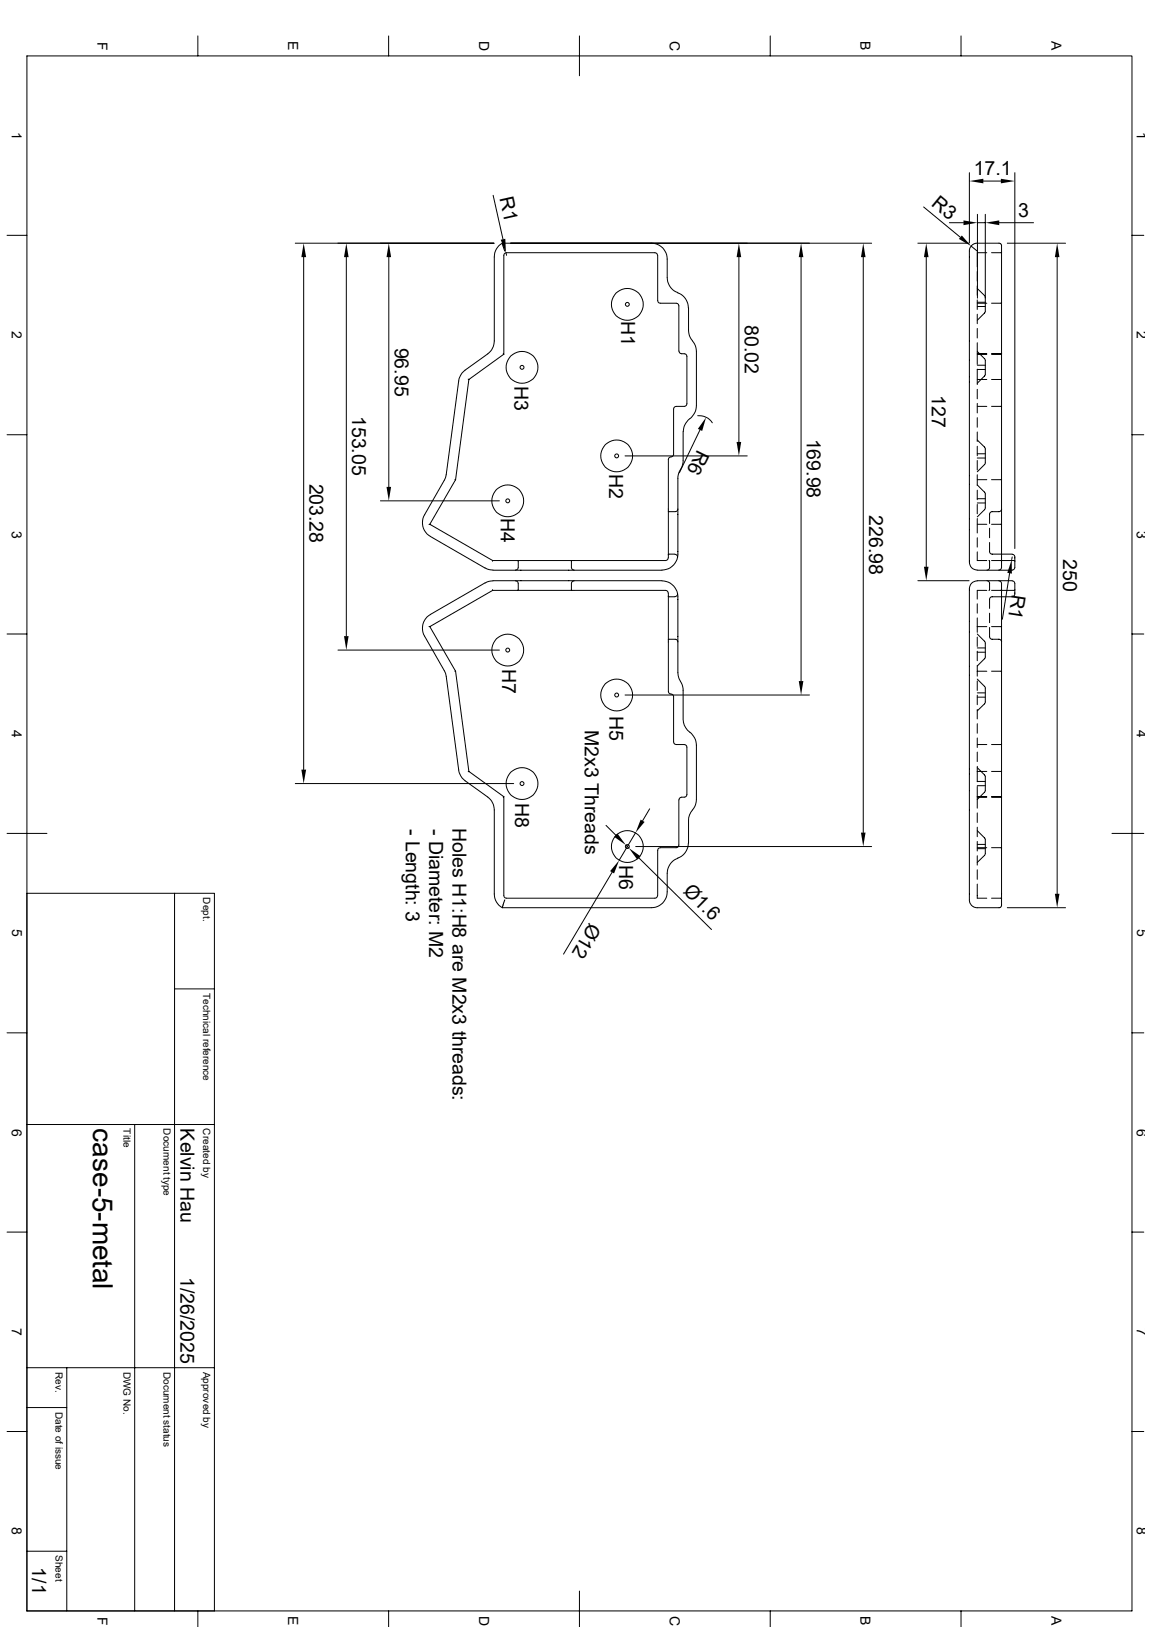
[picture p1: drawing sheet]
<svg xmlns="http://www.w3.org/2000/svg" width="297mm" height="420mm" viewBox="0 0 297 420" stroke-linecap="round" stroke-linejoin="round" font-family="sans-serif">
<g fill="none" stroke="#000" stroke-width=".26">
<path d="M6.9 14.4h285.2v401.4h-285.2zM51.1 9.3v5.1M100.3 9.3v5.1M149.5 9.3v10.3M198.8 9.3v5.1M248 9.3v5.1M127.3 50.4l2.5 11.4M238.3 53.4l9.5 7.9M245 57.5h3.6M250.1 44.6v18.1M252.2 55.3v21.7M252.2 57.5h2.1"/>
<path d="M253.7 46.7h4.6M254.3 55.3v21.7M257.9 57.5h8.8M261.9 44.6v97M1.8 60.7h5.1M76.2 62.8h51.3M78.4 66.4v132.3M89.4 66.4v97.8M100.3 66.4v59.3M129.6 62.8l.7 2M129.6 62.8a4 4 0 0 0-2 3.5v21.7a4.3 4.3 0 0 1-1.7 3.4l-5.9 4.1-.8 .8-.8 1.5-3.4 25.5-5.4 9.6a4 4 0 0 0 1.5 5.6M129.6 62.8h95.3"/>
<path d="M130.6 65.3l.1 .6M168.1 62.8a4 4 0 0 1 4.1 4.1v4.8a4.1 4.1 0 0 0 2.7 3.8M169.7 65.9l-.1-.3-.6-.4-38.7 .1-.3 .6v25.5M169.7 65.9v11.7l.2 .5 .5 .2h4.1l.6 .3 .1 12M174.9 75.6a4.1 4.1 0 0 1 2.7 3.9M177.7 79.5v5.8a5.7 5.7 0 0 0 1.5 3.5l.5 1.9v14a4.4 4.4 0 0 1-2.1 3.7l-1 1.6-.3 1.4M190.7 66.4v47.7M206.7 66.4v109.4M222.8 66.4v148.5M236.9 62.8h13.2M239 66.4v79.9M250.6 63.5l1.6 1.4"/>
<path d="M252.2 78.3h2.4M252.2 74.5l1.8 1.8a8.9 8.9 0 0 1 .3 3.8l-.2 .6-1.9 2M252.2 78h2.1M252.2 79.1h2.1M252.2 70.1v2.5M252.2 73.8v2.4M252.2 77.4v2.5M254.6 65.2h-2.4v3.7M258.4 65.1l-.1 .1h-2.4M258.4 78.1l-.1 .2h-2.4M259.9 62.8h15.1M272.8 66.4v164.3"/>
<path d="M292.1 60.7h3M120.8 97.9l.2 .1-3.4 25.8M129.8 91.4h.2M130 91.4l-9 6.6M175.2 90.6l.4 .6 1.3 .2 .3 .6v12.2l-.3 .6-2.4 .1-.6 .3-.1 12.1a.88 .88 0 0 1-1 .7l-.3 .6v24.6M252.2 91.3h2.4M252.2 91.4h2.4M252.2 90.7l1.8 1.9a8.5 8.5 0 0 1 .3 3.8l-.2 .6-1.9 1.9M252.2 98h2.4M252.2 94.3h2.1M252.2 95.4h2.1M252.2 88.5v5.6"/>
<path d="M252.2 95.3v4M252.2 81.1v2.5M252.2 84.8v2.4M258.4 97.9l-2.5 .1M258.4 91.4h-2.5M258.4 91.1l-.1 .2h-2.4M1.8 112.2h5.1M161.3 117.7h31.5M176.3 111.4v7.5a6.8 6.8 0 0 1-1.2 3.4l-.2 .8v8.3M180 107.3a4.1 4.1 0 0 1 3.8 1.8M180.6 111l-5.3 11M252.2 104.9h2.4"/>
<path d="M252.2 113.6l1.8 1.8a9 9 0 0 1 .3 3.8l-.2 .6-1.9 2M252.2 117.1h2.1M252.2 118.2h2.1M252.2 100.5v2.5M252.2 104.1v2.5M252.2 107.8v2.5M252.2 111.5v2.5M252.2 115.2v2.4M252.2 118.9v2.4M255.9 104.9h2.5v.2M292.1 112.2h3M98.2 129.3h30.7"/>
<path d="M110.9 135.3l16.2 9.4v.2M111 138.5l14.2 8.1M117.4 123.8h.2M117.6 123.8l-6.7 11.5-.2 .1M174.9 131.4l-.3 .6-.4 .1h-1.6l-.1-.2M174.9 131.4l-.1 12.5M252.2 125.2l1.8 1.8a8.5 8.5 0 0 1 .3 3.8l-.2 .7-1.9 1.9M252.2 135.3h2.4M252.2 123.8h2.4M252.2 128.7h2.1M252.2 129.8h2.1M252.2 122.6v2.7"/>
<path d="M252.2 133.9v3.7M252.2 126.5v2.5M252.2 130.2v2.4M252.2 138.8v2.4M255.4 136.4v2.4M255.9 135.3l2.5 .1M258.4 123.8h-2.5M258.4 131.4v.3l-.5 .4h-2l-.5 .3v2.7M111.1 158.6a4 4 0 0 0-1.5 5.6l5.4 9.6 3.4 25.5 .8 1.5 .8 .7 5.9 4.2a4.3 4.3 0 0 1 1.7 3.4v21.7a4 4 0 0 0 2 3.5M125.2 146.6l1 .4 1 .2M125.2 150.5l-14.2 8.1M127.1 152.2v.2"/>
<path d="M127.1 144.7h6.5M127.1 152.4h6.5M127.1 152.4l-16.2 9.4-.2-.1M133.1 149.9h15M133.1 149.9h-5.9l-1 .2-1 .4M133.1 149.9l.3 .1 .3 .6v1.7l-.1 .1M133.6 144.7l.1 .1v1.7l-.3 .6-.3 .1M133.6 152.4h38.1a1.14 1.14 0 0 1 .8 1.5M147.6 144.7l-.2 .1v1.7l.4 .6 .3 .1M148.1 149.9l-.3 .1-.4 .6v1.7l.2 .1M148.1 149.9h22.7a4.1 4.1 0 0 1 4 3.3M170.8 147.2h-43.6"/>
<path d="M172.5 153.9v24.6a.88 .88 0 0 0 1 .7l.3 .6 .1 12.1 .6 .3 2.4 .1 .3 .6v12.2l-.3 .6-1.3 .2-.4 .6M172.5 143.2a1.14 1.14 0 0 1-.8 1.5h-38.1M172.5 153.9l.1 .2h1.6M174.2 143h-1.6l-.1 .2M174.2 143.1l.5 .2 .1 .6M174.8 143.8a4.1 4.1 0 0 1-4 3.4M174.8 153.2l.1 12.5M174.8 153.2l-.1 .6-.5 .2M236.9 149.9h13.2M252.2 155.9v2.4M252.2 159.5v3.7M252.2 147.2h9"/>
<path d="M252.2 142.5v2.2h2.4M254.6 152.4h-2.4v2.2M254.7 149.9l.4 .2 .3 .4v1.8l-.2 .1M255.2 144.7l.2 .1v1.8l-.3 .4-.4 .2M255.4 140v2.5l.2 .4 5.6 .1M255.4 158.3v2.4M255.9 144.7h5.9l.1 .2M257.8 147.2a.8 .8 0 0 0 .6-1.2v-82.7l-.4-.5h-6.3l-1 .6-.6 1.1v80.3a2.05 2.05 0 0 0 2.1 2.4M257.8 149.9a.8 .8 0 0 1 .6 1.1v82.8l-.4 .5h-6.3l-1-.6-.6-1.1v-80.3a2.05 2.05 0 0 1 2.1-2.4h9l.6 .4 .1 1.9M258.3 144.7l.1 .2M258.4 152.2l-.1 .2M260.5 148l-1.8 11.9"/>
<path d="M261.2 143.1a.88 .88 0 0 1 .7 1.3v.5M261.2 143.8l-.1 .6M261.2 154.1l-5.6 .1-.2 .4v2.5M261.9 144.9l-.1 1.9-.6 .4M261.9 152.2v.1a1.41 1.41 0 0 1-.5 1.7h-.2M261.9 152.2l-.1 .2h-5.9M1.8 163.7h5.1M87.2 167.8h41.7M110.9 161.8l6.7 11.5h-.2M117.6 173.3l3.4 25.8-.2 .1M161.3 179.4h47.6M172.5 165.2l.1-.2h1.6l.5 .2 .2 .5"/>
<path d="M174.9 165.7v7.9a5.4 5.4 0 0 0 1.1 3l.3 1.2v7.9a4.5 4.5 0 0 0 2.1 3.6l1.1 1.6 .2 1.5v14l-.2 1.4-.8 1.3a4 4 0 0 0-1 2.7v5.8M252.2 175.3l1.8 1.9a8.5 8.5 0 0 1 .3 3.7l-.2 .7-1.9 1.9M252.2 163.7l1.8 1.8a8.9 8.9 0 0 1 .3 3.8l-.2 .7-1.9 1.9M252.2 161.8h2.4M252.2 173.3h2.4M252.2 168.4h2.1M252.2 167.3h2.1M252.2 180h2.1M252.2 178.9h2.1M252.2 164.5v2.4M252.2 168.1v2.5M252.2 171.8v2.7"/>
<path d="M252.2 175.8v2.4M252.2 179.5v2.4M255.4 162v2.7l.5 .3h2l.5 .4v.3M255.9 173.3h2.5M258.4 161.7l-2.5 .1M292.1 163.7h3M121 199.1l9 6.6M252.2 192.2h2.4M252.2 198.2l1.8 1.8a8.5 8.5 0 0 1 .3 3.8l-.2 .6-1.9 2M252.2 199.1h2.4M252.2 183.1v2.5M252.2 186.8v2.5"/>
<path d="M252.2 190.5v2.5M252.2 194.1v2.5M252.2 197.8v4M255.9 199.1l2.5 .1M258.4 192v.2h-2.5M1.8 215.1h10.3M76.2 202.3h56.3M130 205.7h-.2M130 205.7v25.5l.3 .6 38.7 .1 .3-.1 .4-.6M156.4 213.1l2.5 2.5M161.5 218.1l.8 .8M164 215l-4.2 7.1"/>
<path d="M164 218.5h60.9M167.6 208.8l-1.8 3.1M175.2 206.5l-.1 12-.6 .3h-4.1l-.3 .1-.4 .6v11.7M177.6 217.6a4.1 4.1 0 0 1-2.7 3.9M252.2 205.8h2.4M252.2 218.8h2.4M252.2 205.7h2.4M252.2 214.4l1.8 1.9a8.5 8.5 0 0 1 .3 3.7l-.2 .7-1.9 1.9M252.2 219.1h2.1M252.2 218h2.1M252.2 202.8h2.1M252.2 201.7h2.1"/>
<path d="M252.2 203v5.6M252.2 209.8v2.5M252.2 213.5v2.5M252.2 217.2v2.5M255.9 205.7h2.5M255.9 218.8h2.4l.1 .2M255.9 205.8h2.4l.1 .2M286.9 215.1h8.2M6.9 230.6h48.4v185.2M45 230.6v185.2M130.3 232.3l-.7 2M157.9 225.2l-12.5 21.1"/>
<path d="M164.8 221.4l18.8 18.5M174.9 221.6a4.1 4.1 0 0 0-2.7 3.8v4.8a4 4 0 0 1-4.1 4.1h-38.5M252.2 228.2v3.7h2.4M252.2 220.9v2.4M252.2 224.5v2.5M255.9 231.9h2.4l.1 .1M259.9 234.3h15.1M45 255.3h10.3M1.8 266.6h5.1M292.1 266.6h3M6.9 290.3h48.4M34.8 290.3v125.5"/>
<path d="M1.8 318.1h5.1M292.1 318.1h3M6.9 353.1h48.4M17.2 353.1v62.7M1.8 369.5h5.1M6.9 363.3h10.3M292.1 369.5h3M6.9 400.4h10.3M51.1 415.8v4.1M100.3 415.8v4.1M149.5 410.7v9.2M198.8 415.8v4.1"/>
<path d="M248 415.8v4.1"/>
<circle cx="161.9" cy="78.6" r="4.1"/>
<circle cx="161.9" cy="78.6" r=".5"/>
<circle cx="134.7" cy="94.8" r="4.1"/>
<circle cx="134.7" cy="94.8" r=".5"/>
<circle cx="159.1" cy="117.7" r="4.1"/>
<circle cx="159.1" cy="117.7" r=".5"/>
<circle cx="131" cy="129.3" r="4.1"/>
<circle cx="131" cy="129.3" r=".5"/>
<circle cx="131" cy="167.8" r="4.1"/>
<circle cx="131" cy="167.8" r=".5"/>
<circle cx="159.1" cy="179.4" r="4.1"/>
<circle cx="159.1" cy="179.4" r=".5"/>
<circle cx="134.7" cy="202.3" r="4.1"/>
<circle cx="134.7" cy="202.3" r=".5"/>
<circle cx="161.9" cy="218.5" r="4.1"/>
<circle cx="161.9" cy="218.5" r=".5"/>
</g>
<g fill="#000">
<path d="M248.6 56.9l3.6 .6-3.6 .6zM250.1 46.7l3.6-.6v1.2zM254.3 57.5l3.6-.6v1.2zM258.3 46.1l3.6 .6-3.6 .6zM78.4 62.8l.6 3.6h-1.2zM89.4 62.8l.6 3.6h-1.2zM100.3 62.8l.6 3.6h-1.2zM129.2 61.9l1.2-.3 .2 3.7zM190.7 62.8l.6 3.6h-1.2zM206.7 62.8l.6 3.6h-1.2zM222.8 62.8l.6 3.6h-1.2zM239 62.8l.6 3.6h-1.2z"/>
<path d="M248.2 60.8l2.4 2.7-3.2-1.8zM272.8 62.8l.6 3.6h-1.2zM182.2 107.7l-1 3.6-1.1-.6zM190.1 114.1h1.2l-.6 3.6zM99.7 125.7h1.2l-.6 3.6zM238.4 146.3h1.2l-.6 3.6zM261.1 144.4v3.7l-1.2-.2zM88.8 164.2h1.2l-.6 3.6zM206.1 175.8h1.2l-.6 3.6zM77.8 198.7h1.2l-.6 3.6zM158.5 216l.8-.8 2.2 2.9zM165.3 211.6l1 .6-2.3 2.8z"/>
<path d="M222.2 214.9h1.2l-.6 3.6zM159.8 222.1l-1.3 3.4-1.1-.6zM162.3 218.9l3 2.1-.9 .9zM272.2 230.7h1.2l-.6 3.6z"/>
</g>
<text font-size="7.2" x="23.9" y="291.3" transform="rotate(90 23.9 291.3)">case-5-metal</text>
<g font-size="5">
<text x="251.3" y="45.3">17.1</text>
<text x="128.9" y="51.1" transform="rotate(77 128.9 51.1)">R1</text>
<text x="240.1" y="52.9" transform="rotate(40 240.1 52.9)">R3</text>
<text x="262.7" y="56">3</text>
<text x="160.3" y="83" transform="rotate(90 160.3 83)">H1</text>
<text x="192.2" y="83.9" transform="rotate(90 192.2 83.9)">80.02</text>
<text x="101.9" y="89.7" transform="rotate(90 101.9 89.7)">96.95</text>
<text x="132.8" y="99.6" transform="rotate(90 132.8 99.6)">H3</text>
<text x="240.5" y="102" transform="rotate(90 240.5 102)">127</text>
<text x="90.8" y="107.4" transform="rotate(90 90.8 107.4)">153.05</text>
<text x="208.2" y="113.2" transform="rotate(90 208.2 113.2)">169.98</text>
<text x="180" y="115.8" transform="rotate(116 180 115.8)">R6</text>
<text x="79.9" y="124.8" transform="rotate(90 79.9 124.8)">203.28</text>
<text x="157.2" y="122.3" transform="rotate(90 157.2 122.3)">H2</text>
<text x="129.2" y="133.8" transform="rotate(90 129.2 133.8)">H4</text>
<text x="224.3" y="133" transform="rotate(90 224.3 133)">226.98</text>
<text x="274.3" y="144.4" transform="rotate(90 274.3 144.4)">250</text>
<text x="261.2" y="153.2" transform="rotate(99 261.2 153.2)">R1</text>
<text x="129.5" y="172.6" transform="rotate(90 129.5 172.6)">H7</text>
<text x="157.3" y="184.7" transform="rotate(90 157.3 184.7)">H5</text>
<text x="150.9" y="188.5" transform="rotate(90 150.9 188.5)">M2x3 Threads</text>
<text x="132.9" y="207.2" transform="rotate(90 132.9 207.2)">H8</text>
<text x="104.7" y="214" transform="rotate(90 104.7 214)">- Length: 3</text>
<text x="110.7" y="214" transform="rotate(90 110.7 214)">- Diameter: M2</text>
<text x="116.8" y="213.7" transform="rotate(90 116.8 213.7)">Holes H1:H8 are M2x3 threads:</text>
<text x="159.8" y="223.2" transform="rotate(90 159.8 223.2)">H6</text>
<text x="176.1" y="230.3" transform="rotate(45 176.1 230.3)">Ø1.6</text>
<text x="152.2" y="237.9" transform="rotate(121 152.2 237.9)">Ø12</text>
<text x="46.6" y="291.3" transform="rotate(90 46.6 291.3)">Kelvin Hau</text>
<text x="46.6" y="329.6" transform="rotate(90 46.6 329.6)">1/26/2025</text>
<text x="8.3" y="404.6" transform="rotate(90 8.3 404.6)">1/1</text>
</g>
<g font-size="3.6">
<text x="25.1" y="10.8" transform="rotate(90 25.1 10.8)">F</text>
<text x="74.4" y="10.7" transform="rotate(90 74.4 10.7)">E</text>
<text x="123.6" y="10.5" transform="rotate(90 123.6 10.5)">D</text>
<text x="172.8" y="10.5" transform="rotate(90 172.8 10.5)">C</text>
<text x="222.1" y="10.7" transform="rotate(90 222.1 10.7)">B</text>
<text x="271.3" y="10.7" transform="rotate(90 271.3 10.7)">A</text>
<text x="3.1" y="34" transform="rotate(90 3.1 34)">1</text>
<text x="293.4" y="34" transform="rotate(90 293.4 34)">1</text>
<text x="3.1" y="85.5" transform="rotate(90 3.1 85.5)">2</text>
<text x="293.4" y="85.5" transform="rotate(90 293.4 85.5)">2</text>
<text x="3.1" y="136.9" transform="rotate(90 3.1 136.9)">3</text>
<text x="293.4" y="136.9" transform="rotate(90 293.4 136.9)">3</text>
<text x="3.1" y="188.4" transform="rotate(90 3.1 188.4)">4</text>
<text x="293.4" y="188.4" transform="rotate(90 293.4 188.4)">4</text>
<text x="3.1" y="239.9" transform="rotate(90 3.1 239.9)">5</text>
<text x="293.4" y="239.9" transform="rotate(90 293.4 239.9)">5</text>
<text x="3.1" y="291.3" transform="rotate(90 3.1 291.3)">6</text>
<text x="293.4" y="291.3" transform="rotate(90 293.4 291.3)">6</text>
<text x="3.1" y="342.8" transform="rotate(90 3.1 342.8)">7</text>
<text x="293.4" y="342.8" transform="rotate(90 293.4 342.8)">7</text>
<text x="3.1" y="394.3" transform="rotate(90 3.1 394.3)">8</text>
<text x="293.4" y="394.3" transform="rotate(90 293.4 394.3)">8</text>
<text x="25.1" y="417.3" transform="rotate(90 25.1 417.3)">F</text>
<text x="74.4" y="417.2" transform="rotate(90 74.4 417.2)">E</text>
<text x="123.6" y="417.1" transform="rotate(90 123.6 417.1)">D</text>
<text x="172.8" y="417.1" transform="rotate(90 172.8 417.1)">C</text>
<text x="222.1" y="417.2" transform="rotate(90 222.1 417.2)">B</text>
<text x="271.3" y="417.2" transform="rotate(90 271.3 417.2)">A</text>
</g>
<g font-size="2.6">
<text x="52.5" y="231.6" transform="rotate(90 52.5 231.6)">Dept.</text>
<text x="52.5" y="256.3" transform="rotate(90 52.5 256.3)">Technical reference</text>
<text x="31.9" y="291.3" transform="rotate(90 31.9 291.3)">Title</text>
<text x="42.2" y="291.3" transform="rotate(90 42.2 291.3)">Document type</text>
<text x="52.5" y="291.3" transform="rotate(90 52.5 291.3)">Created by</text>
<text x="14.4" y="354.1" transform="rotate(90 14.4 354.1)">Rev.</text>
<text x="31.9" y="354.1" transform="rotate(90 31.9 354.1)">DWG No.</text>
<text x="42.2" y="354.1" transform="rotate(90 42.2 354.1)">Document status</text>
<text x="52.5" y="354.1" transform="rotate(90 52.5 354.1)">Approved by</text>
<text x="14.4" y="364.4" transform="rotate(90 14.4 364.4)">Date of issue</text>
<text x="14.4" y="401.4" transform="rotate(90 14.4 401.4)">Sheet</text>
</g>
</svg>
